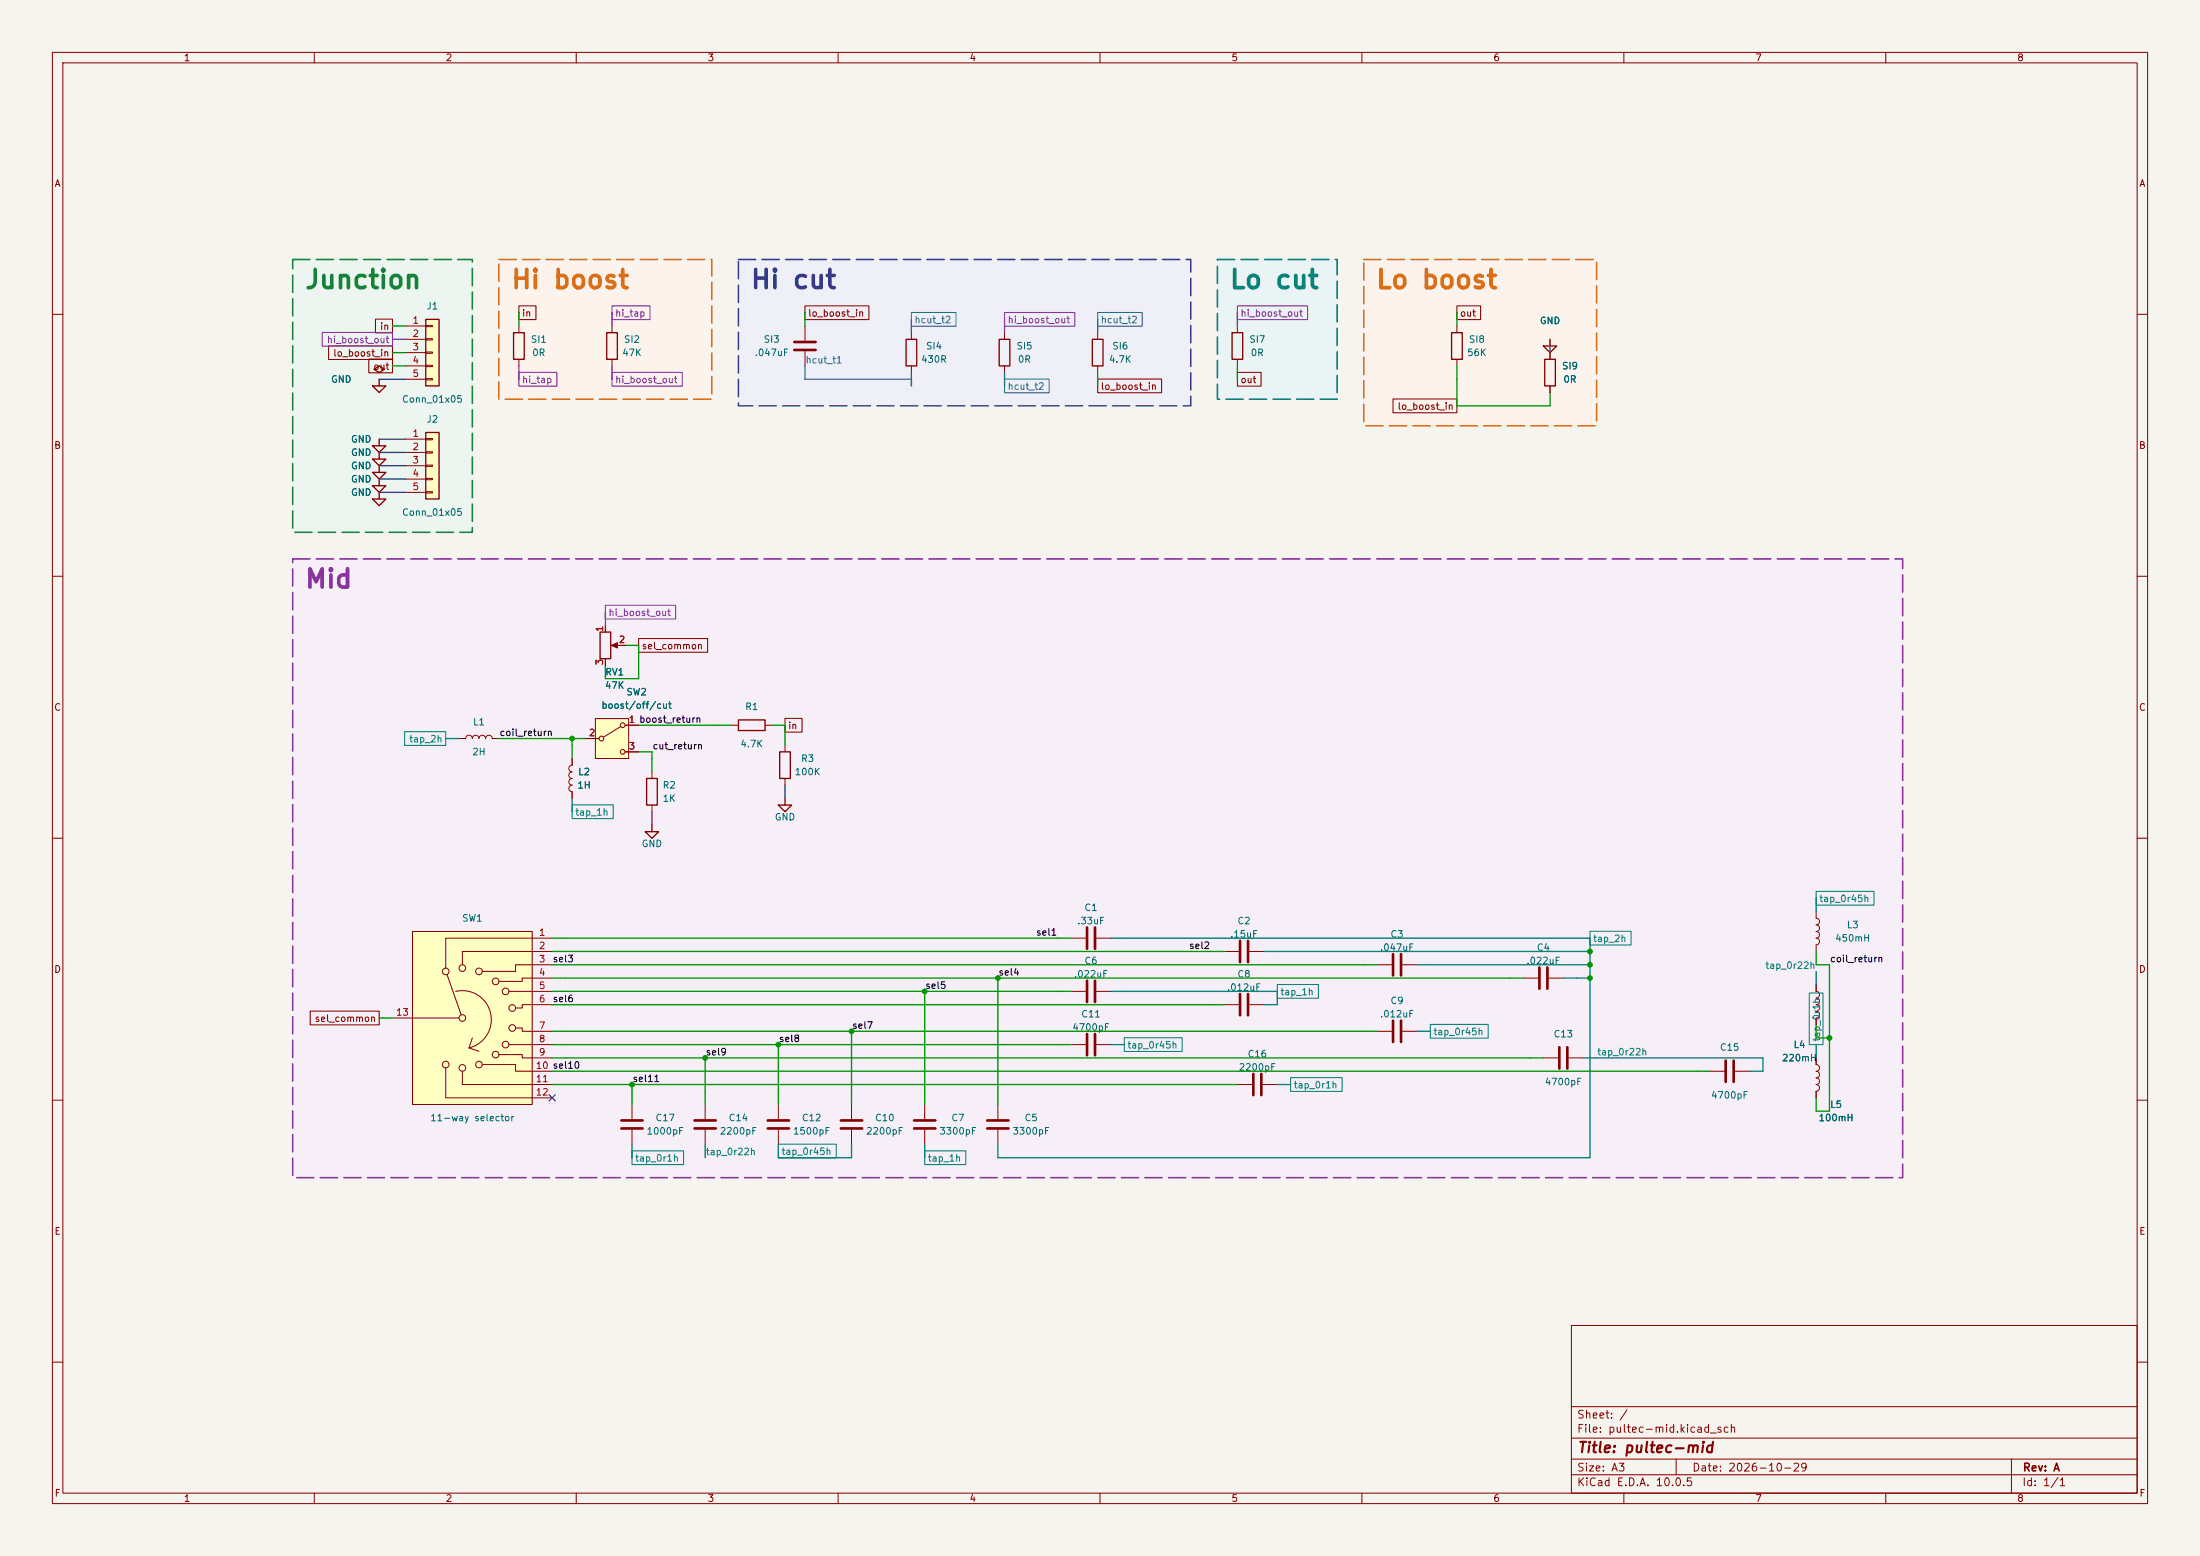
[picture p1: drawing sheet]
<svg xmlns="http://www.w3.org/2000/svg" width="420mm" height="297mm" viewBox="0 0 420 297" stroke-linecap="round" stroke-linejoin="round" font-family="sans-serif">
<path d="M0 0h420v297h-420z" fill="#f5f4ef" stroke="#f5f4ef" stroke-width=".19"/>
<g fill="none" stroke="#840000" stroke-width=".19">
<path d="M10 10h400v277h-400zM12 12h396v273h-396zM60 10v2M110 10v2M160 10v2M210 10v2M260 10v2M310 10v2M360 10v2M10 60h2M408 60h2M10 110h2"/>
<path d="M408 110h2M10 160h2M408 160h2M10 210h2M408 210h2M300 253h108v32h-108zM10 260h2M300 278.5h108M300 274.5h108M300 268.5h108M320 278.5v3M384 278.5v6.5"/>
<path d="M408 260h2M60 285v2M110 285v2M160 285v2M210 285v2M260 285v2M300 281.5h108M310 285v2M360 285v2"/>
</g>
<path d="M55.9 49.5h34.3v52.1h-34.3z" fill="#ecf5ef"/>
<g fill="#fcf3ec">
<path d="M260.3 49.5h44.5v31.8h-44.5z"/>
<path d="M95.2 49.5h40.7v26.7h-40.7z"/>
</g>
<path d="M232.4 49.5h22.9v26.7h-22.9z" fill="#ebf4f5"/>
<path d="M141 49.5h86.3v28h-86.3z" fill="#efeff8"/>
<path d="M55.9 106.7h307.3v118.1h-307.3z" fill="#f6eff7"/>
<path d="M265.9 182.1v4.1M267.5 182.1v4.1M132.6 215.4h4.1M132.6 213.9h4.1" fill="none" stroke="#840000" stroke-width=".51"/>
<path d="M262.9 184.2h2.8M267.7 184.2h2.8M134.6 210.8v2.8M134.6 215.6v2.8" fill="none" stroke="#840000" stroke-width=".19"/>
<path d="M71.1 87.6h2.6l-1.3 1.3zM71.1 90.2h2.6l-1.3 1.2zM71.1 95.3h2.6l-1.3 1.2zM71.1 85.1h2.6l-1.3 1.3zM72.4 83.8v1.3M72.4 86.4v1.2M72.4 88.9v1.3M72.4 94v1.3" fill="none" stroke="#840000" stroke-width=".25"/>
<path d="M81.3 82.6h2.5v12.7h-2.5z" fill="#ffffc2"/>
<path d="M71.4 70.5l1-.6 1 .6-1 .6zM81.3 82.6h2.5v12.7h-2.5z" fill="none" stroke="#840000" stroke-width=".25"/>
<path d="M77.5 83.8h3.8M77.5 86.4h3.8M77.5 88.9h3.8M77.5 91.4h3.8M77.5 94h3.8M81.3 83.7h1.2v.2h-1.2zM81.3 86.2h1.2v.3h-1.2zM81.3 88.8h1.2v.2h-1.2zM81.3 91.3h1.2v.3h-1.2zM81.3 93.9h1.2v.2h-1.2z" fill="none" stroke="#840000" stroke-width=".19"/>
<path d="M81.3 61h2.5v12.7h-2.5z" fill="#ffffc2"/>
<path d="M71.1 73.7h2.6l-1.3 1.2zM72.4 72.4v1.3M81.3 61h2.5v12.7h-2.5zM123.2 158.8h2.5l-1.2 1.2zM123.4 148.6h2.1v5.1h-2.1zM124.5 157.5v1.3M148.6 153.7h2.5l-1.2 1.2zM148.8 143.5h2.1v5.1h-2.1zM149.9 152.4v1.3" fill="none" stroke="#840000" stroke-width=".25"/>
<g fill="none" stroke="#840000" stroke-width=".19">
<path d="M77.5 62.2h3.8M77.5 64.8h3.8M77.5 67.3h3.8M77.5 69.9h3.8M77.5 72.4h3.8M81.3 62.1h1.2v.3h-1.2zM81.3 64.6h1.2v.3h-1.2zM81.3 67.2h1.2v.2h-1.2zM81.3 69.7h1.2v.3h-1.2zM81.3 72.3h1.2v.2h-1.2zM124.5 147.3v1.3M124.5 153.7v1.2"/>
<path d="M149.9 142.2v1.3M149.9 148.6v1.3M346.7 174v1.3a.64 .64 0 0 1 .7 .6 .64 .64 0 0 1-.7 .6 .64 .64 0 0 1 .7 .7 .64 .64 0 0 1-.7 .6M346.7 177.8a.64 .64 0 0 1 .7 .6 .64 .64 0 0 1-.7 .7 .64 .64 0 0 1 .7 .6 .64 .64 0 0 1-.7 .6v1.3M326.4 204.5h2.8M331.2 204.5h2.8M346.7 201.9v1.3a.64 .64 0 0 1 .7 .6 .64 .64 0 0 1-.7 .7 .64 .64 0 0 1 .7 .6 .64 .64 0 0 1-.7 .6 .64 .64 0 0 1 .7 .7 .64 .64 0 0 1-.7 .6M346.7 207a.64 .64 0 0 1 .7 .6 .64 .64 0 0 1-.7 .7v1.3"/>
</g>
<path d="M329.4 202.4v4.1M331 202.4v4.1" fill="none" stroke="#840000" stroke-width=".51"/>
<path d="M113.7 137.2h6.3v7.6h-6.3z" fill="#ffffc2"/>
<g fill="none" stroke="#840000" stroke-width=".19">
<path d="M115.6 119.4v1.3M113.7 137.2h6.3v7.6h-6.3zM115.6 125.7v1.3M117.1 123.2h2.3M118.5 138.7l-3.3 2M119.4 138.4h2.5M139.7 138.4h1.3M146 138.4h1.3M109.2 148.6a.64 .64 0 0 0-.6 .6 .64 .64 0 0 0 .6 .7 .63 .63 0 0 0-.6 .6 .63 .63 0 0 0 .6 .6v1.3M109.2 144.8v1.3a.64 .64 0 0 0-.6 .6 .64 .64 0 0 0 .6 .6 .63 .63 0 0 0-.6 .7 .63 .63 0 0 0 .6 .6M111.8 141h2.5M119.4 143.5h2.5"/>
<path d="M204.5 189.2h2.8M204.5 199.4h2.8M209.3 189.2h2.8M209.3 199.4h2.8M233.7 181.6h2.8M233.7 191.8h2.8M238.5 181.6h2.8M238.5 191.8h2.8M346.7 188v1.2a.64 .64 0 0 1 .7 .7 .64 .64 0 0 1-.7 .6 .64 .64 0 0 1 .7 .6 .64 .64 0 0 1-.7 .7 .64 .64 0 0 1 .7 .6 .64 .64 0 0 1-.7 .6 .64 .64 0 0 1 .7 .7 .64 .64 0 0 1-.7 .6M346.7 194.3v1.3M236.2 207h2.8M241 207h2.8"/>
<circle cx="118.9" cy="138.4" r=".46"/>
<circle cx="114.8" cy="141" r=".46"/>
<circle cx="118.9" cy="143.5" r=".46"/>
</g>
<path d="M294.6 66h2.6l-1.3 1.3zM295.9 64.8v1.2M114.6 120.7h2v5h-2zM141 137.4h5v2h-5z" fill="none" stroke="#840000" stroke-width=".25"/>
<path d="M236.7 179.6v4M238.3 179.6v4M207.5 187.2v4.1M207.5 197.4v4M209 187.2v4.1M209 197.4v4M236.7 189.7v4.1M238.3 189.7v4.1M239.3 205v4M240.8 205v4" fill="none" stroke="#840000" stroke-width=".51"/>
<path d="M116.7 123.2l1.2-.5v1z" fill="#840000" stroke="#840000" stroke-width=".19"/>
<path d="M78.7 177.8h22.9v33h-22.9z" fill="#ffffc2"/>
<g fill="none" stroke="#840000" stroke-width=".19">
<path d="M99.1 62.2v1.3M99.1 68.6v1.3M116.8 62.2v1.3M116.8 68.6v1.3M153.7 62.2v2.8M153.7 67.1v2.8M174 63.5v1.3M174 69.9v1.2M191.8 63.5v1.3M191.8 69.9v1.2M209.5 63.5v1.3M209.5 69.9v1.2"/>
<path d="M236.2 62.2v1.3M236.2 68.6v1.3M278.1 62.2v1.3M278.1 68.6v1.3M295.9 67.3v1.3M295.9 73.7v1.2M115.6 119.4v1.3M115.6 125.7v1.3M118.1 123.2h1.3M119.4 138.4h2.5M87.6 141h1.3a.64 .64 0 0 1 .6-.7 .64 .64 0 0 1 .7 .7 .64 .64 0 0 1 .6-.7 .64 .64 0 0 1 .6 .7 .64 .64 0 0 1 .7-.7 .64 .64 0 0 1 .6 .7 .64 .64 0 0 1 .6-.7 .64 .64 0 0 1 .7 .7h1.2M109.2 144.8v1.3"/>
<path d="M109.2 151.1v1.3M111.8 141h2.5M119.4 143.5h2.5M78.7 177.8h22.9v33h-22.9zM105.4 179.1h-20.3v5.7M204.5 179.1h2.8M209.3 179.1h2.8M74.9 194.3h12.7M85.3 186l2.7 7.7M87 189.2a5.5 5.5 0 0 1 6.6 4.2 5.5 5.5 0 0 1-4.1 6.6M90.2 198.1l-.7 1.9M97.2 189.2h8.2"/>
<path d="M97.2 199.4h8.2M98.4 196.2h1.3v.7h5.7M105.4 181.6h-17.1v2.6M105.4 184.2h-7v1.2h-6.3M105.4 186.7h-5.7v.6h-4.5M105.4 191.8h-5.7v.6h-1.3M262.9 196.9h2.8M267.7 196.9h2.8M290.8 186.7h2.8M295.7 186.7h2.7M346.7 188v1.2M346.7 194.3v1.3"/>
<path d="M85.1 203.8v5.8h20.3M88.3 204.5v2.5h17.1M89.5 200l1.9 .7M92.1 203.2h6.3v1.3h7M95.2 201.3h4.5v.6h5.7M120.6 210.8v2.8M120.6 215.6v2.8M148.6 210.8v2.8M148.6 215.6v2.8M162.6 210.8v2.8M162.6 215.6v2.8M176.5 210.8v2.8"/>
<path d="M176.5 215.6v2.8M190.5 210.8v2.8M190.5 215.6v2.8M294.6 201.9h2.8M299.5 201.9h2.8M346.7 201.9v1.3M346.7 208.3v1.3"/>
<circle cx="85.1" cy="185.4" r=".63"/>
<circle cx="88.3" cy="194.3" r=".63"/>
<circle cx="88.3" cy="184.8" r=".63"/>
<circle cx="91.4" cy="185.4" r=".63"/>
<circle cx="94.6" cy="187.3" r=".63"/>
<circle cx="96.5" cy="199.4" r=".63"/>
<circle cx="96.5" cy="189.2" r=".63"/>
<circle cx="97.8" cy="192.4" r=".63"/>
<circle cx="97.8" cy="196.2" r=".63"/>
<circle cx="85.1" cy="203.2" r=".63"/>
<circle cx="88.3" cy="203.8" r=".63"/>
<circle cx="91.4" cy="203.2" r=".63"/>
<circle cx="94.6" cy="201.3" r=".63"/>
</g>
<g fill="none" stroke="#840000" stroke-width=".51">
<path d="M151.6 65.3h4.1M151.6 66.8h4.1M207.5 177v4.1M209 177v4.1M265.9 194.8v4.1M267.5 194.8v4.1M293.9 184.7v4M295.4 184.7v4M297.7 199.9v4.1M299.2 199.9v4.1M118.6 215.4h4.1M118.6 213.9h4.1"/>
<path d="M146.6 215.4h4M146.6 213.9h4M160.5 215.4h4.1M160.5 213.9h4.1M174.5 215.4h4.1M174.5 213.9h4.1M188.5 215.4h4M188.5 213.9h4"/>
</g>
<path d="M98 63.5h2.1v5.1h-2.1zM115.8 63.5h2.1v5.1h-2.1zM173 64.8h2v5.1h-2zM190.8 64.8h2v5.1h-2zM208.5 64.8h2.1v5.1h-2.1zM235.2 63.5h2v5.1h-2zM277.1 63.5h2v5.1h-2zM294.9 68.6h2v5.1h-2zM71.1 92.7h2.6l-1.3 1.3zM72.4 91.4v1.3" fill="none" stroke="#840000" stroke-width=".25"/>
<path d="M77.2 139.7h7.9v2.6h-7.9zM109.2 153.6h7.9v2.7h-7.9zM303.5 177.8h7.9v2.6h-7.9zM346.7 170.1h11.1v2.7h-11.1zM214.6 198.1h11.1v2.6h-11.1zM243.8 187.9h7.9v2.6h-7.9zM273 195.5h11.1v2.7h-11.1zM345.4 189.5h2.6v9.9h-2.6zM120.6 219.7h9.9v2.6h-9.9zM148.6 218.4h11v2.6h-11zM176.5 219.7h7.9v2.6h-7.9zM246.4 205.7h9.8v2.6h-9.8z" fill="none" stroke="#008278" stroke-width=".2"/>
<path d="M99.1 58.4h3.2v2.6h-3.2zM153.7 58.4h12.2v2.6h-12.2zM278.1 58.4h4.6v2.6h-4.6zM62.7 66h12.2v2.6h-12.2zM70.4 68.5h4.5v2.7h-4.5zM71.7 60.9h3.2v2.6h-3.2zM209.5 72.3h12.3v2.7h-12.3zM236.2 71.1h4.5v2.6h-4.5zM265.9 76.2h12.2v2.6h-12.2zM121.9 121.9h13.2v2.6h-13.2zM149.9 137.1h3.2v2.6h-3.2zM59.2 193h13.2v2.6h-13.2z" fill="none" stroke="#840000" stroke-width=".2"/>
<path d="M116.8 58.4h7.3v2.6h-7.3zM191.8 59.6h13.4v2.7h-13.4zM236.2 58.4h13.4v2.6h-13.4zM61.5 63.5h13.4v2.6h-13.4zM99.1 71.1h7.2v2.6h-7.2zM116.8 71.1h13.5v2.6h-13.5zM115.6 115.5h13.4v2.7h-13.4z" fill="none" stroke="#8232aa" stroke-width=".2"/>
<path d="M174 59.6h8.5v2.7h-8.5zM209.5 59.6h8.6v2.7h-8.6zM191.8 72.3h8.5v2.7h-8.5z" fill="none" stroke="#1e5ac8" stroke-width=".2"/>
<g fill="none" stroke="#009600" stroke-width=".25">
<path d="M99.1 59.7v2.5M153.7 59.7v2.5M278.1 59.7v2.5M74.9 62.2h2.6M74.9 67.3h2.6M74.9 69.9h2.6M209.5 71.1v2.6M236.2 69.9v2.5M278.1 69.9v7.6h17.8v-2.6M119.4 123.2h2.5v6.3h-6.3v-2.5M121.9 138.4h17.8M147.3 138.4h2.6v3.8"/>
<path d="M95.2 141h16.6M109.2 141v3.8M121.9 143.5h2.6v3.8M105.4 179.1h99.1M72.4 194.3h2.5M105.4 184.2h157.5M105.4 189.2h99.1M105.4 186.7h185.4M105.4 181.6h128.3M105.4 191.8h128.3M105.4 196.9h157.5M105.4 199.4h99.1"/>
<path d="M148.6 199.4v11.4M162.6 196.9v13.9M176.5 189.2v21.6M190.5 186.7v24.1M346.7 181.6v2.6h2.5v27.9h-2.5v-2.5M346.7 195.6v2.5h2.5M105.4 204.5h221M105.4 201.9h189.2M105.4 207h130.8M120.6 207v3.8M134.6 201.9v8.9"/>
</g>
<g fill="none" stroke="#008278" stroke-width=".25">
<path d="M85.1 141h2.5M109.2 152.4v2.5M212.1 179.1h91.4v41.9h-113v-2.6M346.7 171.5v2.5M212.1 189.2h31.7v2.6h-2.5M212.1 199.4h2.5M241.3 181.6h62.2M270.5 184.2h33M270.5 196.9h2.5M298.4 186.7h5.1M346.7 185.4v2.6M346.7 199.4v2.5"/>
<path d="M120.6 218.4v2.6M134.6 218.4v2.6M148.6 218.4v2.6h14v-2.6M176.5 218.4v2.6M243.8 207h2.6M302.3 201.9h34.2v2.6h-2.5"/>
</g>
<path d="M72.4 72.4h5.1M295.9 64.8v2.5M72.4 83.8h5.1M72.4 86.4h5.1M72.4 88.9h5.1M72.4 91.4h5.1M72.4 94h5.1M124.5 154.9v2.6M149.9 149.9v2.5" fill="none" stroke="#464646" stroke-width=".25"/>
<path d="M116.8 59.7v2.5M236.2 59.7v2.5M74.9 64.8h2.6M99.1 69.9v2.5M116.8 69.9v2.5M191.8 61v2.5M115.6 116.8v2.6" fill="none" stroke="#8232aa" stroke-width=".25"/>
<path d="M153.7 69.9v2.5h20.3M174 61v2.5M174 71.1v2.6M191.8 71.1v2.6M209.5 61v2.5" fill="none" stroke="#1e5ac8" stroke-width=".25"/>
<path d="M104.8 208.9l1.2 1.3M106 208.9l-1.2 1.3" fill="none" stroke="#000084" stroke-width=".19"/>
<path d="M55.9 49.5h34.3v52.1h-34.3z" fill="none" stroke="#14823c" stroke-width=".3" stroke-dasharray="3.3 1.2"/>
<path d="M95.2 49.5h40.7v26.7h-40.7zM260.3 49.5h44.5v31.8h-44.5z" fill="none" stroke="#dc6e14" stroke-width=".3" stroke-dasharray="3.3 1.2"/>
<path d="M232.4 49.5h22.9v26.7h-22.9z" fill="none" stroke="#007882" stroke-width=".3" stroke-dasharray="3.3 1.2"/>
<path d="M141 49.5h86.3v28h-86.3z" fill="none" stroke="#3c3caa" stroke-width=".3" stroke-dasharray="3.3 1.2"/>
<path d="M55.9 106.7h307.3v118.1h-307.3z" fill="none" stroke="#8c32a0" stroke-width=".3" stroke-dasharray="3.3 1.2"/>
<g fill="#009600" stroke="#009600" stroke-width=".19">
<circle cx="303.5" cy="184.2" r=".46"/>
<circle cx="303.5" cy="186.7" r=".46"/>
<circle cx="303.5" cy="181.6" r=".46"/>
<circle cx="349.2" cy="198.1" r=".46"/>
<circle cx="176.5" cy="189.2" r=".46"/>
<circle cx="190.5" cy="186.7" r=".46"/>
<circle cx="109.2" cy="141" r=".46"/>
<circle cx="120.6" cy="207" r=".46"/>
<circle cx="162.6" cy="196.9" r=".46"/>
<circle cx="134.6" cy="201.9" r=".46"/>
<circle cx="148.6" cy="199.4" r=".46"/>
</g>
<text font-size="3.5" fill="#14823c" x="58" y="56">Junction</text>
<g font-size="3.5" fill="#dc6e14">
<text x="97.4" y="56">Hi boost</text>
<text x="262.5" y="56">Lo boost</text>
</g>
<text font-size="3.5" fill="#3c3caa" x="143.1" y="56">Hi cut</text>
<text font-size="3.5" fill="#007882" x="234.5" y="56">Lo cut</text>
<text font-size="3.5" fill="#8c32a0" x="58" y="113.1">Mid</text>
<text font-size="2" fill="#840000" x="301" y="277.8">Title: pultec-mid</text>
<g font-size="1.5" fill="#840000">
<text x="300.9" y="273.8">File: pultec-mid.kicad_sch</text>
<text x="300.9" y="271.1">Sheet: /</text>
<text x="300.9" y="281.2">Size: A3</text>
<text x="322.9" y="281.2">Date: 2026-10-29</text>
<text x="386" y="281.2">Rev: A</text>
<text x="300.9" y="284">KiCad E.D.A. 10.0.5</text>
<text x="385.9" y="284">Id: 1/1</text>
</g>
<g font-size="1.3" fill="#840000">
<text x="35" y="12">1</text>
<text x="85" y="12">2</text>
<text x="135" y="12">3</text>
<text x="185" y="12">4</text>
<text x="235" y="12">5</text>
<text x="285" y="12">6</text>
<text x="335" y="12">7</text>
<text x="385" y="12">8</text>
<text x="10.3" y="36">A</text>
<text x="408.3" y="36">A</text>
<text x="72.4" y="63.3">in</text>
<text x="99.5" y="60.7">in</text>
<text x="154.2" y="60.7">lo_boost_in</text>
<text x="278.6" y="60.7">out</text>
<text x="63.5" y="68.4">lo_boost_in</text>
<text x="71.2" y="70.9">out</text>
<text x="210" y="74.7">lo_boost_in</text>
<text x="236.7" y="73.4">out</text>
<text x="266.7" y="78.5">lo_boost_in</text>
<text x="10.2" y="86">B</text>
<text x="408.2" y="86">B</text>
<text x="122.4" y="124.2">sel_common</text>
<text x="10.2" y="136">C</text>
<text x="408.2" y="136">C</text>
<text x="150.3" y="139.5">in</text>
<text x="10.2" y="186">D</text>
<text x="408.2" y="186">D</text>
<text x="60" y="195.4">sel_common</text>
<text x="10.3" y="236">E</text>
<text x="408.3" y="236">E</text>
<text x="10.3" y="286">F</text>
<text x="35" y="287">1</text>
<text x="85" y="287">2</text>
<text x="135" y="287">3</text>
<text x="185" y="287">4</text>
<text x="235" y="287">5</text>
<text x="285" y="287">6</text>
<text x="335" y="287">7</text>
<text x="385" y="287">8</text>
<text x="408.3" y="286">F</text>
</g>
<g font-size="1.3" fill="#006464">
<text x="81.3" y="59.4">J1</text>
<text x="101.2" y="65.7">SI1</text>
<text x="119" y="65.7">SI2</text>
<text x="145.7" y="65.7">SI3</text>
<text x="238.4" y="65.7">SI7</text>
<text x="280.3" y="65.7">SI8</text>
<text x="293.8" y="62.2">GND</text>
<text x="101.5" y="68.3">0R</text>
<text x="118.7" y="68.3">47K</text>
<text x="144" y="68.3">.047uF</text>
<text x="175.7" y="69.5">430R</text>
<text x="176.7" y="67">SI4</text>
<text x="193.9" y="67">SI5</text>
<text x="194.2" y="69.5">0R</text>
<text x="211.6" y="69.5">4.7K</text>
<text x="212.2" y="67">SI6</text>
<text x="238.7" y="68.3">0R</text>
<text x="280" y="68.3">56K</text>
<text x="298.1" y="70.8">SI9</text>
<text x="63.1" y="73.4">GND</text>
<text x="76.6" y="77.2">Conn_01x05</text>
<text x="298.4" y="73.4">0R</text>
<text x="81.3" y="81">J2</text>
<text x="66.9" y="87.3">GND</text>
<text x="66.9" y="89.9">GND</text>
<text x="66.9" y="84.8">GND</text>
<text x="66.9" y="94.9">GND</text>
<text x="66.9" y="92.4">GND</text>
<text x="76.6" y="98.8">Conn_01x05</text>
<text x="115.4" y="131.8">47K</text>
<text x="115.4" y="129.2">RV1</text>
<text x="114.7" y="135.6">boost/off/cut</text>
<text x="119.5" y="133">SW2</text>
<text x="142.1" y="135.8">R1</text>
<text x="90.2" y="138.8">L1</text>
<text x="141.2" y="142.9">4.7K</text>
<text x="90" y="144.5">2H</text>
<text x="110.3" y="148.3">L2</text>
<text x="151.6" y="148.3">100K</text>
<text x="152.8" y="145.7">R3</text>
<text x="110.1" y="150.8">1H</text>
<text x="126.4" y="150.8">R2</text>
<text x="126.4" y="153.4">1K</text>
<text x="122.4" y="162">GND</text>
<text x="147.8" y="156.9">GND</text>
<text x="88.1" y="176.2">SW1</text>
<text x="205.5" y="176.7">.33uF</text>
<text x="206.9" y="174.2">C1</text>
<text x="234.7" y="179.3">.15uF</text>
<text x="236.1" y="176.7">C2</text>
<text x="265.3" y="179.3">C3</text>
<text x="352.4" y="177.5">L3</text>
<text x="206.9" y="184.4">C6</text>
<text x="263.3" y="181.8">.047uF</text>
<text x="291.3" y="184.4">.022uF</text>
<text x="293.3" y="181.8">C4</text>
<text x="350.2" y="180">450mH</text>
<text x="204.9" y="186.9">.022uF</text>
<text x="234.1" y="189.4">.012uF</text>
<text x="236.1" y="186.9">C8</text>
<text x="265.3" y="192">C9</text>
<text x="204.6" y="197.1">4700pF</text>
<text x="206.3" y="194.5">C11</text>
<text x="263.3" y="194.5">.012uF</text>
<text x="238.1" y="202.1">C16</text>
<text x="296.5" y="198.3">C13</text>
<text x="328.2" y="200.9">C15</text>
<text x="340.1" y="202.9">220mH</text>
<text x="342.3" y="200.4">L4</text>
<text x="236.4" y="204.7">2200pF</text>
<text x="294.8" y="207.5">4700pF</text>
<text x="82" y="214.3">11-way selector</text>
<text x="125" y="214.3">C17</text>
<text x="139" y="214.3">C14</text>
<text x="153" y="214.3">C12</text>
<text x="166.9" y="214.3">C10</text>
<text x="181.5" y="214.3">C7</text>
<text x="195.5" y="214.3">C5</text>
<text x="326.5" y="210">4700pF</text>
<text x="347.1" y="214.3">100mH</text>
<text x="349.3" y="211.8">L5</text>
<text x="123.3" y="216.9">1000pF</text>
<text x="137.3" y="216.9">2200pF</text>
<text x="151.3" y="216.9">1500pF</text>
<text x="165.2" y="216.9">2200pF</text>
<text x="179.2" y="216.9">3300pF</text>
<text x="193.2" y="216.9">3300pF</text>
</g>
<g font-size="1.3" fill="#8232aa">
<text x="62.3" y="65.8">hi_boost_out</text>
<text x="117.3" y="60.7">hi_tap</text>
<text x="192.3" y="62">hi_boost_out</text>
<text x="236.7" y="60.7">hi_boost_out</text>
<text x="99.5" y="73.4">hi_tap</text>
<text x="117.3" y="73.4">hi_boost_out</text>
<text x="116.1" y="117.9">hi_boost_out</text>
</g>
<g font-size="1.3" fill="#a90000">
<text x="78.6" y="62.1">1</text>
<text x="78.6" y="64.6">2</text>
<text x="78.6" y="67.2">3</text>
<text x="78.6" y="69.7">4</text>
<text x="78.6" y="72.3">5</text>
<text x="78.6" y="83.7">1</text>
<text x="78.6" y="86.2">2</text>
<text x="78.6" y="88.8">3</text>
<text x="78.6" y="91.3">4</text>
<text x="78.6" y="93.8">5</text>
<text x="115.4" y="120.7" transform="rotate(-90 115.4 120.7)">1</text>
<text x="118" y="123.1">2</text>
<text x="115.4" y="127.1" transform="rotate(-90 115.4 127.1)">3</text>
<text x="112.3" y="140.8">2</text>
<text x="119.9" y="138.3">1 boost_return</text>
<text x="119.9" y="143.4">3</text>
<text x="119.9" y="138.3">1</text>
<text x="102.8" y="178.9">1</text>
<text x="102.8" y="181.5">2</text>
<text x="102.8" y="184">3</text>
<text x="102.8" y="186.6">4</text>
<text x="102.8" y="189.1">5</text>
<text x="102.8" y="191.6">6</text>
<text x="75.5" y="194.2">13</text>
<text x="102.8" y="196.7">7</text>
<text x="102.8" y="199.3">8</text>
<text x="102.8" y="201.8">9</text>
<text x="102.2" y="204.3">10 sel10</text>
<text x="102.2" y="206.9">11</text>
<text x="102.2" y="209.4">12</text>
</g>
<g font-size="1.3" fill="#1e5ac8">
<text x="174.5" y="62">hcut_t2</text>
<text x="210" y="62">hcut_t2</text>
<text x="153.7" y="69.7">hcut_t1</text>
<text x="192.3" y="74.7">hcut_t2</text>
</g>
<g font-size="1.3" fill="#008278">
<text x="78" y="142">tap_2h</text>
<text x="109.7" y="156">tap_1h</text>
<text x="347.2" y="172.5">tap_0r45h</text>
<text x="304" y="180.1">tap_2h</text>
<text x="336.9" y="185.2">tap_0r22h</text>
<text x="244.3" y="190.3">tap_1h</text>
<text x="273.5" y="197.9">tap_0r45h</text>
<text x="215.1" y="200.4">tap_0r45h</text>
<text x="304.8" y="201.8">tap_0r22h</text>
<text x="347.8" y="198.9" transform="rotate(-90 347.8 198.9)">tap_0r1h</text>
<text x="246.9" y="208.1">tap_0r1h</text>
<text x="134.6" y="220.8">tap_0r22h</text>
<text x="149.1" y="220.8">tap_0r45h</text>
<text x="121.1" y="222">tap_0r1h</text>
<text x="177" y="222">tap_1h</text>
</g>
<g font-size="1.3" fill="#0f0f0f">
<text x="95.3" y="140.8">coil_return</text>
<text x="124.5" y="143.3">cut_return</text>
<text x="197.7" y="178.9">sel1</text>
<text x="105.4" y="184">sel3</text>
<text x="226.9" y="181.4">sel2</text>
<text x="349.3" y="184">coil_return</text>
<text x="105.4" y="191.6">sel6</text>
<text x="176.5" y="189.1">sel5</text>
<text x="190.5" y="186.5">sel4</text>
<text x="162.6" y="196.7">sel7</text>
<text x="134.6" y="201.8">sel9</text>
<text x="148.6" y="199.2">sel8</text>
<text x="120.7" y="206.8">sel11</text>
</g>
</svg>
